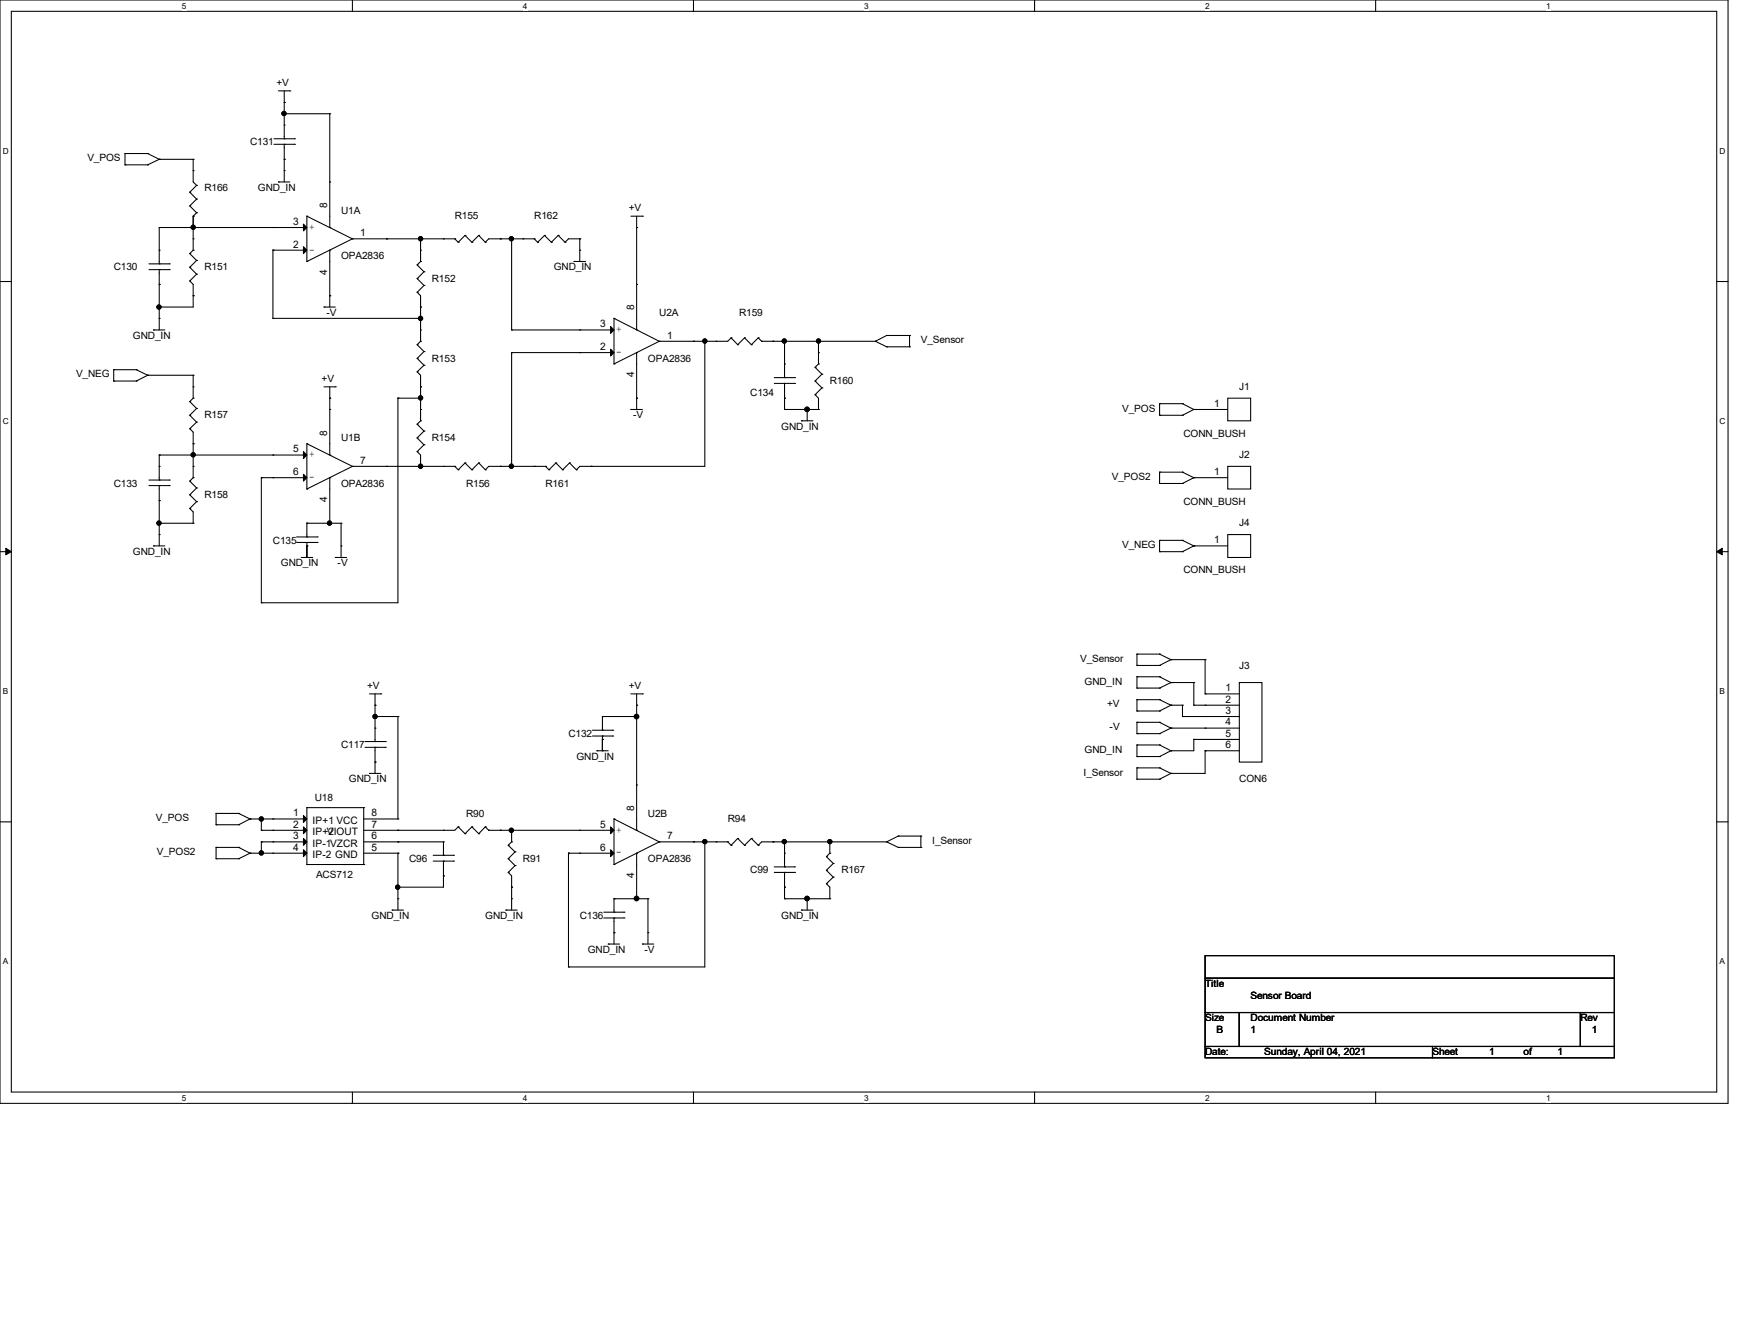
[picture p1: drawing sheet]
<svg xmlns="http://www.w3.org/2000/svg" width="279mm" height="216mm" viewBox="0 0 279 216" stroke-linecap="round" stroke-linejoin="round" font-family="sans-serif">
<path d="M0 0h278v177.4h-278zM1.8 1.8h274.3v173.8h-274.3z" fill="none" stroke="#000" stroke-width=".17"/>
<g fill="#fff">
<path d="M29.3 .2h.7v1.5h-.7z"/>
<path d="M29.3 175.8h.7v1.4h-.7z"/>
</g>
<path d="M56.7 0v1.8M56.7 175.6v1.8" fill="none" stroke="#000" stroke-width=".17"/>
<g fill="#fff">
<path d="M84.1 .2h.7v1.5h-.7z"/>
<path d="M84.1 175.8h.7v1.4h-.7z"/>
</g>
<path d="M111.5 0v1.8M111.5 175.6v1.8" fill="none" stroke="#000" stroke-width=".17"/>
<g fill="#fff">
<path d="M139 .2h.7v1.5h-.7z"/>
<path d="M139 175.8h.7v1.4h-.7z"/>
</g>
<path d="M166.4 0v1.8M166.4 175.6v1.8" fill="none" stroke="#000" stroke-width=".17"/>
<g fill="#fff">
<path d="M193.8 .2h.8v1.5h-.8z"/>
<path d="M193.8 175.8h.8v1.4h-.8z"/>
</g>
<path d="M221.3 0v1.8M221.3 175.6v1.8" fill="none" stroke="#000" stroke-width=".17"/>
<g fill="#fff">
<path d="M248.7 .2h.7v1.5h-.7z"/>
<path d="M248.7 175.8h.7v1.4h-.7z"/>
<path d="M.5 23.5h.9v1.5h-.9z"/>
<path d="M276.6 23.5h.9v1.5h-.9z"/>
<path d="M.5 67h.9v1.5h-.9z"/>
<path d="M276.6 67h.9v1.5h-.9z"/>
</g>
<path d="M0 45.3h1.8M276.1 45.3h1.9" fill="none" stroke="#000" stroke-width=".17"/>
<g fill="#fff">
<path d="M.5 110.4h.8v1.5h-.8z"/>
<path d="M276.6 110.4h.9v1.5h-.9z"/>
</g>
<path d="M0 88.7h1.8M276.1 88.7h1.9" fill="none" stroke="#000" stroke-width=".17"/>
<path d="M.9 88.1l.9 .6-.9 .5zM276.1 88.7l.9-.6v1.1z" fill="#000" stroke="#000" stroke-width=".16"/>
<g fill="#fff">
<path d="M.5 153.8h.8v1.5h-.8z"/>
<path d="M276.6 153.8h.9v1.5h-.9z"/>
</g>
<g fill="none" stroke="#000" stroke-width=".17">
<path d="M44.8 14.6h1.8M45.7 16.5h.1M45.7 18.3h.1M45.7 14.6v7.7M45.7 18.3h7.3M46.6 14.6h.1M53 18.3h.1M53 18.3v18.3M20.1 26.5h.1M20.1 24.7h.1M20.1 26.5h3.6M20.1 24.7v1.8"/>
<path d="M20.1 24.7h3.6M23.7 26.5h.1M23.7 24.7h.1M23.7 24.7l1.9 .9M25.6 25.6h.1M25.6 36.6h.1M25.6 25.6l-1.9 .9M25.6 36.6v5.8M25.6 36.6h23.8M25.6 25.6h5.5M30.5 30.9h.1M30.5 33.1h.1"/>
<path d="M30.5 30.9l1.1 1.1M30.5 33.1l1.1 1.1M31.1 34.8h.1M31.1 27.4h.1M31.1 36.6h.1M31.1 38.4h.1M31.1 25.6h.1M31.1 25.6v3.7l.5 .5M31.1 34.8v5.4M31.6 29.8h.1M31.6 32h.1M31.6 34.2h.1"/>
<path d="M31.6 29.8l-1.1 1.1M31.6 32l-1.1 1.1M31.6 34.2l-.5 .6M43.9 36.6h.1M44.1 23.2h3.3M44.1 22.3h3.3M44.8 29.3h.1M44.8 29.3h1.8M45.7 27.4h.1M45.7 22.3h.1M45.7 23.2h.1M45.7 20.1h.1"/>
<path d="M45.7 25.6h.1M45.7 23.2v6.1M47.4 23.2h.1M47.4 22.3h.1M49.4 34.8h.1M49.4 34.8v7.2M49.4 34.8l7.3 3.6M53 36.6h.1M53 29.3h.1M56.7 38.4h.1M56.7 38.4l-7.3 3.6M56.7 38.4h16.5"/>
<path d="M62.2 38.4h.1M67.6 38.4h.1M67.6 38.4v3.6M71.3 38.4h.1M73.2 38.4h.1M73.2 38.4l.5 .5M73.7 38.9h.1M74.8 37.8h.1M74.8 37.8l1.1 1.1M74.8 37.8l-1.1 1.1M75.9 38.9h.1M77 37.8h.1"/>
<path d="M77 37.8l1.1 1.1M77 37.8l-1.1 1.1M78.1 38.9h.1M80.5 38.4h.1M82.3 38.4h.1M82.3 38.4v14.6M84.1 38.4h.1M85.9 38.4h.1M85.9 38.4h-7.3l-.5 .5M85.9 38.4l.6 .5M86.5 38.9h.1M87.6 37.8h.1"/>
<path d="M87.6 37.8l1.1 1.1M87.6 37.8l-1.1 1.1M88.7 38.9h.1M89.8 37.8h.1M89.8 37.8l1.1 1.1M89.8 37.8l-1.1 1.1M90.9 38.9h.1M93.3 38.4h.1M93.3 38.4v3.6M93.3 38.4h-1.9l-.5 .5M101.5 34.8h1.8M102.4 36.6h.1"/>
<path d="M102.4 34.8v18.2M103.3 34.8h.1M18.3 59.4h.1M18.3 59.4v1.9M18.3 59.4h3.6M21.9 59.4h.1M21.9 59.4l1.8 .9M24 43.3h3.2M24 42.4h3.2M24.7 53h.1M24.7 53h1.8M25.6 51.2h.1"/>
<path d="M25.6 42.4h.1M25.6 43.3h.1M25.6 40.2h.1M25.6 45.7h.1M25.6 49.4h.1M25.6 43.3v9.7M27.2 43.3h.1M27.2 42.4h.1M30.5 45.2h.1M30.5 43h.1M30.5 40.8h.1M30.5 45.2l.6 .5v3.7h-5.5"/>
<path d="M30.5 43l1.1 1.1M30.5 40.8l1.1 1.1M31.1 40.2h.1M31.1 47.5h.1M31.1 40.2l-.6 .6M31.6 44.1h.1M31.6 41.9h.1M31.6 44.1l-1.1 1.1M31.6 41.9l-1.1 1.1M43.9 40.2h.1M43.9 51.2h.1M43.9 40.2h5.5"/>
<path d="M43.9 40.2v11M43.9 51.2h23.7M49.4 42h.1M52.1 49.4h.1M52.1 49.4h1.8M53 47.5h.1M53 40.2h.1M53 40.2v9.2M67.1 47h.1M67.1 44.8h.1M67.1 42.6h.1M67.1 59.8h.1"/>
<path d="M67.1 57.6h.1M67.1 55.4h.1M67.1 47l.5 .5v7.4M67.1 44.8l1.1 1.1M67.1 42.6l1.1 1.1M67.1 59.8l.5 .5v7.3M67.1 57.6l1.1 1.1M67.1 55.4l1.1 1.1M67.6 42h.1M67.6 49.4h.1M67.6 40.2h.1M67.6 54.9h.1"/>
<path d="M67.6 53h.1M67.6 51.2h.1M67.6 42l-.5 .6M67.6 54.9l-.5 .5M68.2 45.9h.1M68.2 43.7h.1M68.2 58.7h.1M68.2 56.5h.1M68.2 45.9l-1.1 1.1M68.2 43.7l-1.1 1.1M68.2 58.7l-1.1 1.1M68.2 56.5l-1.1 1.1"/>
<path d="M82.3 53h.1M82.3 56.7h.1M82.3 53h16.5M82.3 56.7v18.3M82.3 56.7h16.5M92.3 42h.1M92.3 42h1.9M93.3 40.2h.1M93.3 56.7h.1M93.3 53h.1M98.8 51.2h.1M98.8 58.5h.1"/>
<path d="M98.8 51.2v7.3M98.8 51.2l7.2 3.7M102.4 53h.1M102.4 56.7h.1M102.4 45.7h.1M102.4 56.7v9.1M106 54.9h.1M106 54.9l-7.2 3.6M111.5 54.9h.1M113.4 54.9h.1M113.4 54.9v20.1h-20.1l-.6 .5M115.2 54.9h.1"/>
<path d="M117.6 54.3h.1M117.6 54.3l-.5 .6h-11.1M117.6 54.3l1.1 1.1M118.7 55.4h.1M119.8 54.3h.1M119.8 54.3l-1.1 1.1M119.8 54.3l1.1 1.1M120.9 55.4h.1M122 54.3h.1M122 54.3l.5 .6M122 54.3l-1.1 1.1M122.5 54.9h.1"/>
<path d="M122.5 54.9h18.3M124.3 54.9h.1M126.2 58.5h.1M126.2 54.9h.1M126.2 54.9v5.8M131.1 59.1h.1M131.1 59.1l1.1 1.1M131.7 58.5h.1M131.7 56.7h.1M131.7 54.9h.1M131.7 58.5l-.6 .6M131.7 54.9v3.6"/>
<path d="M140.8 54.9h.1M140.8 54.9l1.8 .9M142.6 53.9h.1M142.6 55.8h.1M142.6 53.9l-1.8 1M142.6 53.9h3.7M142.6 55.8h3.7M146.3 53.9h.1M146.3 55.8h.1M146.3 53.9v1.9M18.3 61.3h.1M18.3 61.3h3.6"/>
<path d="M21.9 61.3h.1M23.7 60.3h.1M23.7 60.3l-1.8 1M23.7 60.3h7.4M24 78.1h3.2M24 77.2h3.2M25.6 77.2h.1M25.6 78.1h.1M25.6 75h.1M25.6 73.2h.1M25.6 73.2v4M25.6 78.1v9.7"/>
<path d="M25.6 73.2h23.8M27.2 78.1h.1M27.2 77.2h.1M30.5 79.5h.1M30.5 77.3h.1M30.5 68.9h.1M30.5 66.8h.1M30.5 64.6h.1M30.5 79.5l1.1 1.1M30.5 77.3l1.1 1.1M30.5 68.9l.6 .6v7.3M30.5 66.8l1.1 1.1"/>
<path d="M30.5 64.6l1.1 1.1M31.1 76.8h.1M31.1 75h.1M31.1 64h.1M31.1 71.3h.1M31.1 62.2h.1M31.1 73.2h.1M31.1 60.3h.1M31.1 76.8l-.6 .5M31.1 60.3v3.7M31.1 64l-.6 .6M31.6 78.4h.1"/>
<path d="M31.6 67.9h.1M31.6 65.7h.1M31.6 78.4l-1.1 1.1M31.6 67.9l-1.1 1M31.6 65.7l-1.1 1.1M42 76.8h.1M42 76.8h7.4M42 76.8v20.1M43.9 76.8h.1M43.9 73.2h.1M49.4 71.3h.1M49.4 78.6h.1"/>
<path d="M49.4 71.3v7.3M49.4 71.3l7.3 3.7M52.1 62.2h1.8M53 64h.1M53 73.2h.1M53 76.8h.1M53 65.8h.1M53 62.2v11M53 76.8v7.3M53.9 62.2h.1M56.7 75h.1M56.7 75h16.5"/>
<path d="M56.7 75l-7.3 3.6M62.2 75h.1M64 64h.1M64 64v32.9h-22M64 64h3.6M67.1 72.6h.1M67.1 70.4h.1M67.1 68.2h.1M67.1 72.6l.5 .6v1.8M67.1 70.4l1.1 1.1M67.1 68.2l1.1 1.1M67.6 62.2h.1"/>
<path d="M67.6 67.6h.1M67.6 75h.1M67.6 65.8h.1M67.6 64h.1M67.6 67.6l-.5 .6M68.2 71.5h.1M68.2 69.3h.1M68.2 71.5l-1.1 1.1M68.2 69.3l-1.1 1.1M71.3 75h.1M73.2 75h.1M73.2 75l.5 .5"/>
<path d="M73.7 75.5h.1M74.8 74.4h.1M74.8 74.4l1.1 1.1M74.8 74.4l-1.1 1.1M75.9 75.5h.1M77 74.4h.1M77 74.4l1.1 1.1M77 74.4l-1.1 1.1M78.1 75.5h.1M80.5 75h.1M82.3 75h.1M85.9 75h.1"/>
<path d="M87.8 75h.1M87.8 75l.5 .5M87.8 75h-9.2l-.5 .5M88.3 75.5h.1M89.4 74.4h.1M89.4 74.4l1.1 1.1M89.4 74.4l-1.1 1.1M90.5 75.5h.1M91.6 74.4h.1M91.6 74.4l1.1 1.1M91.6 74.4l-1.1 1.1M92.7 75.5h.1"/>
<path d="M95.1 75h.1M101.5 65.8h.1M101.5 65.8h1.8M102.4 64h.1M124.5 61.6h3.3M124.5 60.7h3.3M126.2 60.7h.1M126.2 61.6h.1M126.2 64h.1M126.2 65.8h.1M126.2 65.8h5.5M126.2 61.6v4.2"/>
<path d="M127.8 61.6h.1M127.8 60.7h.1M128.9 67.6h.1M128.9 67.6h1.9M129.8 65.8h.1M129.8 65.8v1.8M131.1 63.5h.1M131.1 61.3h.1M131.1 63.5l.6 .5v1.8M131.1 61.3l1.1 1.1M131.7 65.8h.1M132.2 62.4h.1"/>
<path d="M132.2 60.2h.1M132.2 62.4l-1.1 1.1M132.2 60.2l-1.1 1.1M186.5 66.8h.1M186.5 64.9h.1M186.5 77.7h.1M186.5 75.9h.1M186.5 66.8h3.7M186.5 64.9v1.9M186.5 75.9v1.8M186.5 64.9h3.7M186.5 77.7h3.7"/>
<path d="M186.5 75.9h3.7M190.2 66.8h.1M190.2 64.9h.1M190.2 77.7h.1M190.2 75.9h.1M190.2 64.9l1.8 .9M190.2 75.9l1.8 .9M192 65.8h.1M192 76.8h.1M192 65.8l-1.8 1M192 76.8l-1.8 .9M192 65.8h5.5"/>
<path d="M192 76.8h5.5M197.5 64h3.7v3.6h-3.7zM197.5 75h3.7v3.6h-3.7zM24.7 87.8h.1M24.7 87.8h1.8M25.6 85.9h.1M25.6 80.5h.1M25.6 84.1h.1M25.6 84.1h5.5M30.5 81.7h.1M30.5 81.7l.6 .6v1.8M31.1 84.1h.1"/>
<path d="M31.6 80.6h.1M31.6 80.6l-1.1 1.1M42 96.9h.1M47.7 87.2h3.3M47.7 86.3h3.3M48.5 89.6h.1M48.5 89.6h1.8M49.4 87.8h.1M49.4 86.3h.1M49.4 87.2h.1M49.4 84.1h.1M49.4 89.6h.1"/>
<path d="M49.4 84.1v2.2M49.4 87.2v2.4M49.4 84.1h5.5M51 87.2h.1M51 86.3h.1M53 84.1h.1M53.9 89.6h.1M53.9 89.6h1.9M54.9 87.8h.1M54.9 84.1h.1M54.9 84.1v5.5M186.5 88.7h.1"/>
<path d="M186.5 86.9h.1M186.5 86.9v1.8M186.5 88.7h3.7M186.5 86.9h3.7M190.2 88.7h.1M190.2 86.9h.1M190.2 86.9l1.8 .9M192 87.8h.1M192 87.8l-1.8 .9M192 87.8h5.5M197.5 85.9h3.7v3.7h-3.7zM58.7 119.2h3.3"/>
<path d="M59.4 111.5h1.9M60.3 113.4h.1M60.3 119.2h.1M60.3 117.1h.1M60.3 115.2h.1M60.3 111.5v7.7M60.3 115.2h3.7M61.3 111.5h.1M62 119.2h.1M64 115.2h.1M64 115.2v16.5M95.3 118.3h3.3"/>
<path d="M95.3 117.4h3.3M96.9 118.9h.1M96.9 117.4h.1M96.9 118.3h.1M96.9 115.2h.1M96.9 115.2v2.2M96.9 118.3v2.4M96.9 115.2h5.5M98.6 118.3h.1M98.6 117.4h.1M101.5 111.5h1.8M102.4 113.4h.1"/>
<path d="M102.4 115.2h.1M102.4 111.5v22M103.3 111.5h.1M182.9 105.2h.1M182.9 107h.1M182.9 119.8h.1M182.9 108.8h.1M182.9 110.6h.1M182.9 112.5h.1M182.9 114.3h.1M182.9 116.1h.1M182.9 117.9h.1"/>
<path d="M182.9 105.2v1.8M182.9 108.8v1.8M182.9 112.5v1.8M182.9 116.1v1.8M182.9 119.8v1.8M182.9 105.2h3.6M182.9 107h3.6M182.9 119.8h3.6M182.9 108.8h3.6M182.9 110.6h3.6M182.9 112.5h3.6M182.9 114.3h3.6"/>
<path d="M182.9 116.1h3.6M182.9 117.9h3.6M186.5 105.2h.1M186.5 107h.1M186.5 119.8h.1M186.5 108.8h.1M186.5 110.6h.1M186.5 112.5h.1M186.5 114.3h.1M186.5 116.1h.1M186.5 117.9h.1M186.5 105.2l1.8 .8"/>
<path d="M186.5 119.8l1.8 .9M186.5 108.8l1.8 .9M186.5 112.5l1.8 .9M186.5 116.1l1.8 1M188.3 106h.1M188.3 109.7h.1M188.3 113.4h.1M188.3 117.1h.1M188.3 106l-1.8 1M188.3 109.7l-1.8 .9M188.3 113.4l-1.8 .9M188.3 117.1l-1.8 .8"/>
<path d="M188.3 113.4h1.9M188.3 117.1h11M188.3 106h5.5M188.3 109.7h3.7M190.2 113.4h.1M190.2 115.2h.1M190.2 115.2h9.1M190.2 113.4v1.8M192 118.9h.1M192 109.7h.1M192 113.4h.1M192 118.9v1.8h-3.7"/>
<path d="M192 113.4h7.3M192 118.9h7.3M192 109.7v3.7M193.8 111.5h.1M193.8 113.4h.1M193.8 115.2h.1M193.8 117.1h.1M193.8 118.9h.1M193.8 106h.1M193.8 111.5h5.5M193.8 106v5.5M199.3 109.7h3.7v12.8h-3.7z"/>
<path d="M0 132.1h1.8M34.8 132.6h.1M34.8 130.8h.1M34.8 138h.1M34.8 136.2h.1M34.8 132.6h3.6M34.8 130.8v1.8M34.8 136.2v1.8M34.8 130.8h3.6M34.8 136.2h3.6M34.8 138h3.6M38.4 132.6h.1"/>
<path d="M38.4 130.8h.1M38.4 138h.1M38.4 136.2h.1M38.4 130.8l1.8 .9M38.4 136.2l1.8 1M40.2 131.7h.1M40.2 137.2h.1M40.2 131.7l-1.8 .9M40.2 137.2l-1.8 .8M40.2 137.2h9.2M40.2 131.7h9.2M42 131.7h.1"/>
<path d="M42 135.3h.1M42 137.2h.1M42 133.5h.1M42 133.5h7.4M42 135.3h7.4M42 131.7v1.8M42 135.3v1.9M43.9 131.7h.1M43.9 133.5h.1M43.9 135.3h.1M43.9 137.2h.1M49.4 129.8h.1"/>
<path d="M49.4 139h.1M49.4 129.8v9.2M49.4 129.8h9.1M49.4 139h9.1M58.5 129.8h.1M58.5 139h.1M58.5 137.2h5.5M58.5 135.3h12.8M58.5 129.8v9.2M58.5 131.7h5.5M58.7 120.1h3.3M59.4 124.3h.1"/>
<path d="M59.4 124.3h1.9M60.3 122.5h.1M60.3 120.1h.1M60.3 120.1v4.2M62 120.1h.1M64 131.7h.1M64 133.5h.1M64 135.3h.1M64 137.2h.1M64 137.2v9.1M69.7 138.4h3.2M69.7 137.5h3.2"/>
<path d="M71.3 133.5h.1M71.3 137.5h.1M71.3 138.4h.1M71.3 135.3h.1M71.3 135.3v2.2M71.3 138.4v4.2h-7.3M72.9 138.4h.1M72.9 137.5h.1M73.7 132.9h.1M73.7 132.9l-.5 .6h-14.7M73.7 132.9l1.1 1.1M74.8 134h.1"/>
<path d="M75.9 132.9h.1M75.9 132.9l-1.1 1.1M75.9 132.9l1.1 1.1M77 134h.1M78.1 132.9h.1M78.1 132.9l-1.1 1.1M78.1 132.9l.5 .6M78.6 133.5h.1M78.6 133.5h20.2M80.5 133.5h.1M81.7 138h.1M81.7 135.9h.1"/>
<path d="M81.7 138l1.1 1.1M81.7 135.9l1.1 1M82.3 135.3h.1M82.3 133.5h.1M82.3 133.5v1.8M82.3 135.3l-.6 .6M82.8 139.1h.1M82.8 136.9h.1M82.8 139.1l-1.1 1.2M82.8 136.9l-1.1 1.1M91.4 137.2h.1M91.4 137.2h7.4"/>
<path d="M91.4 137.2v18.2M93.3 137.2h.1M93.3 133.5h.1M96 120.7h.1M96 120.7h1.8M96.9 120.7h.1M98.8 131.7h.1M98.8 139h.1M98.8 131.7v7.3M98.8 131.7l7.2 3.6M102.4 133.5h.1M102.4 137.2h.1"/>
<path d="M102.4 126.2h.1M102.4 137.2v7.3M106 135.3h.1M106 135.3l-7.2 3.7M106 135.3h11.1M111.5 135.3h.1M113.4 135.3h.1M113.4 135.3v20.1h-22M115.2 135.3h.1M117.1 135.3h.1M117.1 135.3l.5 .6M117.6 135.9h.1"/>
<path d="M118.7 134.8h.1M118.7 134.8l1.1 1.1M118.7 134.8l-1.1 1.1M119.8 135.9h.1M120.9 134.8h.1M120.9 134.8l1.1 1.1M120.9 134.8l-1.1 1.1M122 135.9h.1M124.3 135.3h.1M124.5 139.4h3.3M126.2 139.4h.1M126.2 137.2h.1"/>
<path d="M126.2 135.3h.1M126.2 135.3v4.1M127.8 139.4h.1M132.9 139.9h.1M132.9 137.7h.1M132.9 139.9l1.1 1.1M132.9 137.7l1.1 1.1M133.5 137.2h.1M133.5 135.3h.1M133.5 137.2l-.6 .5M133.5 135.3v1.9M134 138.8h.1"/>
<path d="M134 138.8l-1.1 1.1M142.6 135.3h.1M142.6 135.3l1.9 .9M142.6 135.3h-20.1l-.5 .6M144.5 134.4h.1M144.5 136.2h.1M144.5 134.4l-1.9 .9M144.5 134.4h3.6M144.5 136.2h3.6M148.1 134.4h.1M148.1 136.2h.1M148.1 134.4v1.8"/>
<path d="M182.9 123.4h.1M182.9 125.3h.1M182.9 121.6h.1M182.9 123.4h3.6M182.9 123.4v1.9M182.9 125.3h3.6M182.9 121.6h3.6M186.5 123.4h.1M186.5 125.3h.1M186.5 121.6h.1M186.5 123.4l1.8 .9M188.3 124.3h.1"/>
<path d="M188.3 120.7h.1M188.3 124.3l-1.8 1M188.3 120.7l-1.8 .9M193.8 120.7h.1M193.8 120.7v3.6h-5.5M193.8 120.7h5.5M276.1 132.1h1.9M63.1 146.3h.1M63.1 146.3h1.8M64 144.5h.1M64 142.6h.1M71.3 140.8h.1"/>
<path d="M81.4 146.3h.1M81.4 146.3h1.8M81.7 140.3h.1M81.7 140.3l.6 .5v5.5M82.3 144.5h.1M82.3 142.6h.1M91.4 155.4h.1M97.1 147.6h3.3M97.1 146.6h3.3M97.8 151.8h.1M97.8 151.8h1.9M98.8 149.9h.1"/>
<path d="M98.8 146.6h.1M98.8 147.6h.1M98.8 144.5h.1M98.8 144.5v2.1M98.8 147.6v4.2M98.8 144.5h5.4M100.4 147.6h.1M100.4 146.6h.1M102.4 144.5h.1M103.3 151.8h.1M103.3 151.8h1.9M104.2 149.9h.1"/>
<path d="M104.2 144.5h.1M104.2 144.5v7.3M124.5 140.3h3.3M126.2 140.3h.1M126.2 142.6h.1M126.2 144.5h.1M126.2 140.3v4.2M126.2 144.5h7.3M127.8 140.3h.1M128.9 146.3h.1M128.9 146.3h1.9M129.8 144.5h.1"/>
<path d="M129.8 144.5v1.8M132.9 142.1h.1M132.9 142.1l.6 .5v1.9M133.5 144.5h.1M134 141h.1M134 141l-1.1 1.1M193.8 153.6h65.9v3.7h-65.9zM193.8 157.3h65.9v5.5h-65.9zM193.8 162.8h5.5v5.4h-5.5zM193.8 168.2h36.6v1.9h-36.6zM199.3 162.8h54.9v5.4h-54.9zM230.4 168.2h29.3v1.9h-29.3z"/>
<path d="M254.2 162.8h5.5v5.4h-5.5z"/>
</g>
<g fill="#000" stroke="#000" stroke-width=".17">
<path d="M48.8 36l.6 .6-.6 .5zM48.8 39.7l.6 .5-.6 .6zM98.2 56.1l.6 .6-.6 .5zM98.2 52.5l.6 .5-.6 .6zM48.8 76.2l.6 .6-.6 .5zM48.8 72.6l.6 .6-.6 .5zM48.8 131.1l.6 .6-.6 .5zM48.8 132.9l.6 .6-.6 .5zM48.8 134.8l.6 .5-.6 .6zM48.8 136.6l.6 .6-.6 .5zM98.2 136.6l.6 .6-.6 .5zM98.2 132.9l.6 .6-.6 .5z"/>
<circle cx="45.7" cy="18.2" r=".34"/>
<circle cx="31.1" cy="36.5" r=".34"/>
<circle cx="67.6" cy="38.4" r=".34"/>
<circle cx="82.3" cy="38.4" r=".34"/>
<circle cx="25.6" cy="49.4" r=".34"/>
<circle cx="67.6" cy="51.2" r=".34"/>
<circle cx="113.4" cy="54.8" r=".34"/>
<circle cx="126.2" cy="54.8" r=".34"/>
<circle cx="131.7" cy="54.8" r=".34"/>
<circle cx="31.1" cy="73.1" r=".34"/>
<circle cx="67.6" cy="75" r=".34"/>
<circle cx="67.6" cy="64" r=".34"/>
<circle cx="82.3" cy="75" r=".34"/>
<circle cx="129.8" cy="65.8" r=".36"/>
<circle cx="25.6" cy="84.1" r=".34"/>
<circle cx="53" cy="84.1" r=".34"/>
<circle cx="60.3" cy="115.2" r=".34"/>
<circle cx="102.4" cy="115.2" r=".36"/>
<circle cx="42" cy="131.7" r=".34"/>
<circle cx="42" cy="137.1" r=".34"/>
<circle cx="82.3" cy="133.5" r=".34"/>
<circle cx="113.4" cy="135.3" r=".34"/>
<circle cx="126.2" cy="135.3" r=".34"/>
<circle cx="133.5" cy="135.3" r=".34"/>
<circle cx="64" cy="142.6" r=".34"/>
<circle cx="102.4" cy="144.4" r=".36"/>
<circle cx="129.8" cy="144.4" r=".36"/>
</g>
<g font-size="1.7">
<text x="52.6" y="33.5" transform="rotate(-90 52.6 33.5)">8</text>
<text x="47.2" y="39.8">2</text>
<text x="47.2" y="36.2">3</text>
<text x="58" y="38">1</text>
<text x="52.6" y="44.2" transform="rotate(-90 52.6 44.2)">4</text>
<text x="96.6" y="52.6">3</text>
<text x="102" y="49.9" transform="rotate(-90 102 49.9)">8</text>
<text x="96.6" y="56.3">2</text>
<text x="107.3" y="54.4">1</text>
<text x="102" y="60.7" transform="rotate(-90 102 60.7)">4</text>
<text x="195.3" y="65.4">1</text>
<text x="52.6" y="70.1" transform="rotate(-90 52.6 70.1)">8</text>
<text x="47.2" y="76.4">6</text>
<text x="47.2" y="72.7">5</text>
<text x="58" y="74.5">7</text>
<text x="195.3" y="76.4">1</text>
<text x="52.6" y="80.8" transform="rotate(-90 52.6 80.8)">4</text>
<text x="195.3" y="87.3">1</text>
<text x="197.1" y="111.1">1</text>
<text x="197.1" y="112.9">2</text>
<text x="197.1" y="114.8">3</text>
<text x="197.1" y="116.6">4</text>
<text x="197.1" y="118.4">5</text>
<text x="197.1" y="120.3">6</text>
<text x="47.2" y="131.2">1</text>
<text x="59.8" y="131.2">8</text>
<text x="102" y="130.4" transform="rotate(-90 102 130.4)">8</text>
<text x="47.2" y="133.1">2</text>
<text x="47.2" y="134.9">3</text>
<text x="47.2" y="136.7">4</text>
<text x="50.3" y="132.4">IP+1 VCC</text>
<text x="50.3" y="134.2">IP+2</text>
<text x="50.3" y="136.1">IP-1VZCR</text>
<text x="50.3" y="137.9">IP-2 GND</text>
<text x="52.6" y="134.2">VIOUT</text>
<text x="59.8" y="133.1">7</text>
<text x="59.8" y="134.9">6</text>
<text x="59.8" y="136.7">5</text>
<text x="96.6" y="136.7">6</text>
<text x="96.6" y="133.1">5</text>
<text x="107.3" y="134.9">7</text>
<text x="102" y="141.1" transform="rotate(-90 102 141.1)">4</text>
</g>
<g font-size="1.6">
<text x="44.4" y="13.9">+V</text>
<text x="40.2" y="23.4">C131</text>
<text x="14.1" y="26">V_POS</text>
<text x="32.9" y="30.7">R166</text>
<text x="41.5" y="30.7">GND_IN</text>
<text x="54.9" y="34.3">U1A</text>
<text x="73.2" y="35.3">R155</text>
<text x="85.9" y="35.3">R162</text>
<text x="101.1" y="34">+V</text>
<text x="49.7" y="40.6">-</text>
<text x="49.7" y="36.9">+</text>
<text x="54.9" y="41.7">OPA2836</text>
<text x="18.3" y="43.5">C130</text>
<text x="32.9" y="43.5">R151</text>
<text x="69.5" y="45.3">R152</text>
<text x="89.1" y="43.5">GND_IN</text>
<text x="52.5" y="50.8">-V</text>
<text x="99.1" y="53.4">+</text>
<text x="106" y="50.8">U2A</text>
<text x="118.9" y="50.8">R159</text>
<text x="21.4" y="54.5">GND_IN</text>
<text x="69.5" y="58.1">R153</text>
<text x="99.1" y="57">-</text>
<text x="104.2" y="58.1">OPA2836</text>
<text x="148.1" y="55.2">V_Sensor</text>
<text x="12.2" y="60.7">V_NEG</text>
<text x="51.7" y="61.4">+V</text>
<text x="120.7" y="63.6">C134</text>
<text x="133.5" y="61.8">R160</text>
<text x="199.3" y="62.7">J1</text>
<text x="32.9" y="67.3">R157</text>
<text x="54.9" y="70.9">U1B</text>
<text x="69.5" y="70.9">R154</text>
<text x="101.9" y="67.3">-V</text>
<text x="125.6" y="69.1">GND_IN</text>
<text x="180.5" y="66.2">V_POS</text>
<text x="190.4" y="70.2">CONN_BUSH</text>
<text x="49.7" y="77.2">-</text>
<text x="49.7" y="73.5">+</text>
<text x="178.9" y="77.1">V_POS2</text>
<text x="199.3" y="73.7">J2</text>
<text x="18.3" y="78.2">C133</text>
<text x="32.9" y="80.1">R158</text>
<text x="54.9" y="78.2">OPA2836</text>
<text x="75" y="78.2">R156</text>
<text x="87.8" y="78.2">R161</text>
<text x="190.4" y="81.2">CONN_BUSH</text>
<text x="21.4" y="89.2">GND_IN</text>
<text x="43.9" y="87.4">C135</text>
<text x="180.5" y="88.1">V_NEG</text>
<text x="199.3" y="84.6">J4</text>
<text x="45.2" y="91.1">GND_IN</text>
<text x="54.3" y="91.1">-V</text>
<text x="190.4" y="92.2">CONN_BUSH</text>
<text x="173.7" y="106.4">V_Sensor</text>
<text x="199.3" y="107.5">J3</text>
<text x="59.1" y="110.8">+V</text>
<text x="101.1" y="110.8">+V</text>
<text x="174.5" y="110.1">GND_IN</text>
<text x="178.1" y="113.7">+V</text>
<text x="91.4" y="118.5">C132</text>
<text x="178.5" y="117.4">-V</text>
<text x="54.9" y="120.3">C117</text>
<text x="56.1" y="125.8">GND_IN</text>
<text x="92.7" y="122.1">GND_IN</text>
<text x="174.3" y="124.7">I_Sensor</text>
<text x="174.5" y="121">GND_IN</text>
<text x="199.3" y="125.8">CON6</text>
<text x="25.1" y="132">V_POS</text>
<text x="50.6" y="128.7">U18</text>
<text x="75" y="131.3">R90</text>
<text x="104.2" y="131.3">U2B</text>
<text x="25.2" y="137.5">V_POS2</text>
<text x="99.1" y="137.5">-</text>
<text x="99.1" y="133.9">+</text>
<text x="117" y="132.2">R94</text>
<text x="149.9" y="135.7">I_Sensor</text>
<text x="50.8" y="141.1">ACS712</text>
<text x="65.8" y="138.6">C96</text>
<text x="84.1" y="138.6">R91</text>
<text x="104.2" y="138.6">OPA2836</text>
<text x="120.7" y="140.4">C99</text>
<text x="135.3" y="140.4">R167</text>
<text x="59.8" y="147.7">GND_IN</text>
<text x="78.1" y="147.7">GND_IN</text>
<text x="93.3" y="147.7">C136</text>
<text x="125.6" y="147.7">GND_IN</text>
<text x="94.5" y="153.2">GND_IN</text>
<text x="103.7" y="153.2">-V</text>
<text x="193.8" y="158.7">Title</text>
<text x="201.2" y="160.5">Sensor Board</text>
<text x="193.8" y="164.2">Size</text>
<text x="195.7" y="166">B</text>
<text x="201.2" y="164.2">Document Number</text>
<text x="201.2" y="166">1</text>
<text x="254.2" y="164.2">Rev</text>
<text x="256" y="166">1</text>
<text x="193.8" y="169.7">Date:</text>
<text x="203.4" y="169.7">Sunday, April 04, 2021</text>
<text x="230.4" y="169.7">Sheet</text>
<text x="239.6" y="169.7">1</text>
<text x="245.1" y="169.7">of</text>
<text x="250.5" y="169.7">1</text>
</g>
<g font-size="1.3">
<text x="29.3" y="1.4">5</text>
<text x="84.1" y="1.4">4</text>
<text x="139" y="1.4">3</text>
<text x="193.8" y="1.4">2</text>
<text x="248.7" y="1.4">1</text>
<text x=".5" y="24.7">D</text>
<text x="276.6" y="24.7">D</text>
<text x=".5" y="68.2">C</text>
<text x="276.6" y="68.2">C</text>
<text x=".5" y="111.6">B</text>
<text x="276.6" y="111.6">B</text>
<text x=".5" y="155">A</text>
<text x="276.6" y="155">A</text>
<text x="29.3" y="177">5</text>
<text x="84.1" y="177">4</text>
<text x="139" y="177">3</text>
<text x="193.8" y="177">2</text>
<text x="248.7" y="177">1</text>
</g>
</svg>
